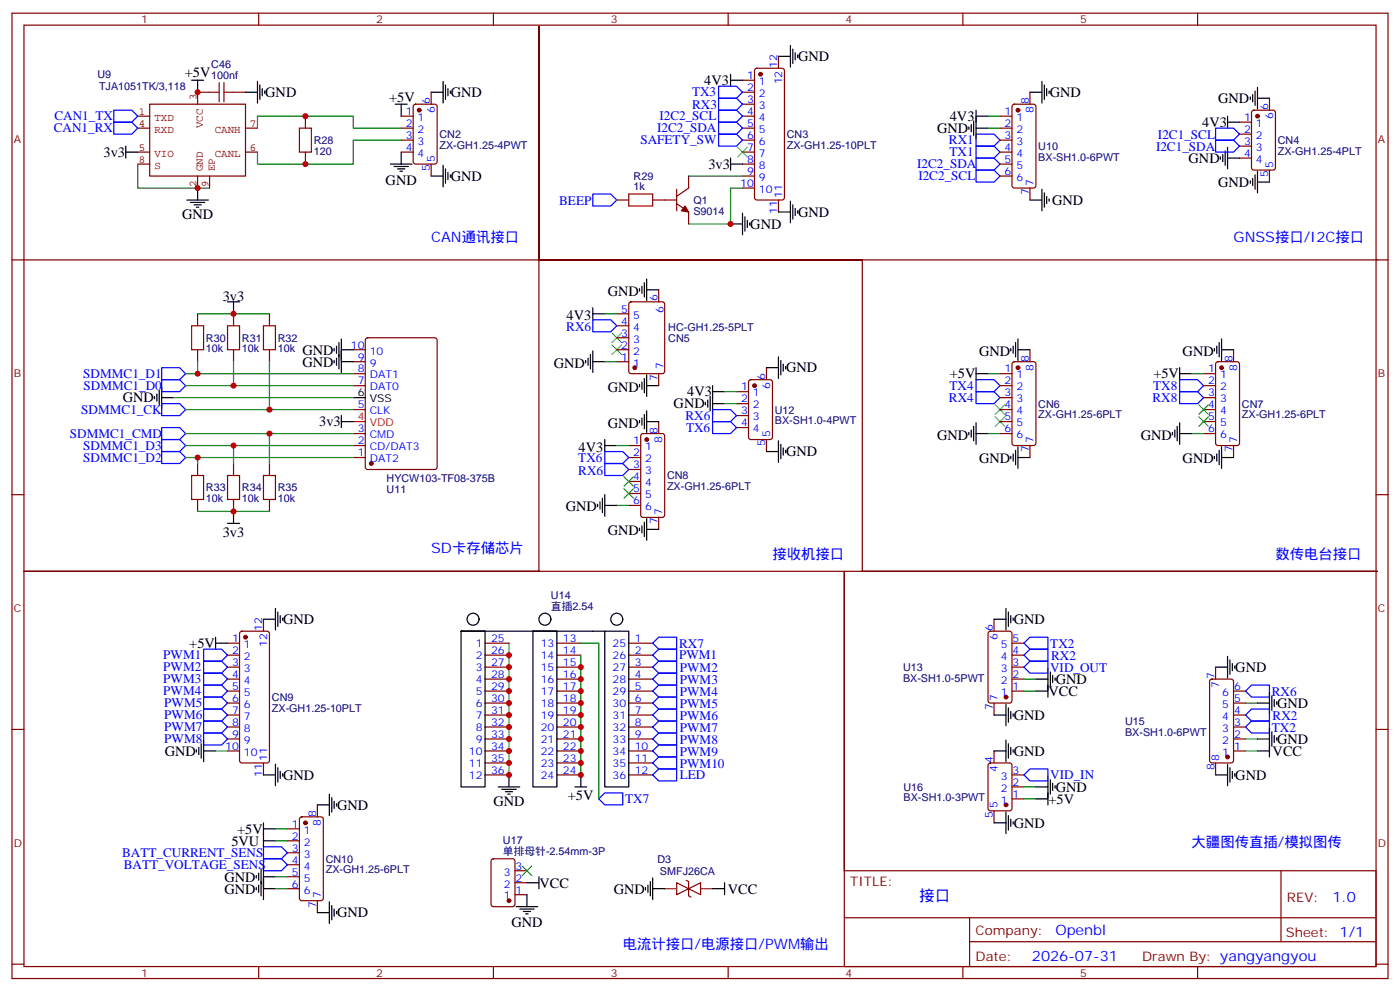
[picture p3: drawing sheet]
<svg xmlns="http://www.w3.org/2000/svg" width="412mm" height="292mm" viewBox="0 0 412 292" stroke-linecap="round" stroke-linejoin="round" font-family="sans-serif">
<g fill="none" stroke="#870000" stroke-width=".35">
<path d="M3.5 3.9h405.4v284.3h-405.4zM7.1 7.4h398.2v277.3h-398.2zM76.2 3.9v3.5M145.3 3.9v3.5M214.5 3.9v3.5M229.3 16.6v3.5M283.6 3.9v3.5M352.8 3.9v3.5M44.1 30.7h28.2v21.2h-28.2zM58.2 27.2h3.5M68.8 27.2h3.5M90 34.2v3.5"/>
<path d="M118.2 34.2h3.5M118.2 37.7h3.5M121.9 30.9l.5-.2h5.7l.6 .4 .1 16.5-.5 .7h-5.9l-.6-.4-.1-16.5zM127 27.2v3.5M218.7 27.2h3.5M218.7 23.6h3.5M218.7 30.7h3.5M218.7 34.2h3.5M218.7 37.7h3.5M222.5 20.3l.5-.2h7.4l.6 .4 .1 37.7-.3 .5-.4 .2h-7.4l-.5-.2-.3-.5v-37.4zM294.6 34.2h3.5M294.6 37.7h3.5"/>
<path d="M298.3 30.9l.5-.2h5.6l.7 .4 .1 23.6-.5 .6-5.9 .1-.6-.5-.1-23.5zM303.4 27.2v3.5M365.1 36h3.6M365.1 39.5h3.6M368.9 32.7l.5-.2h5.6l.7 .4v16.5l-.5 .6-5.8 .1-.7-.5v-16.4zM373.9 28.9v3.6M90 44.8v3.5M118.2 41.3h3.5M118.2 44.8h3.5M127 48.3v3.6M181.7 58.9h3.5M192.3 58.9h7"/>
<path d="M199.3 60l3.5 2.4v3.6M199.3 55.7v6.4M202.8 51.9v3.5l-3.5 2.5M218.7 41.3h3.5M218.7 44.8h3.5M218.7 48.3h3.5M218.7 51.9h3.5M218.7 55.4h3.5M229.3 58.9v3.5M294.6 41.3h3.5M294.6 44.8h3.5M294.6 48.3h3.5"/>
<path d="M294.6 51.9h3.5M303.4 55.4v3.5M365.1 43h3.6M365.1 46.6h3.6M373.9 50.1v3.5M3.5 76.6h3.6M405.3 76.6h3.6M58.2 92.4v3.6M68.8 92.4v3.6M79.4 92.4v3.6M107.8 99.7l.5-.2h19.8l.6 .4 .1 37.7-.5 .6-20 .1-.6-.5-.1-37.6zM181.7 99.5h3.5"/>
<path d="M181.7 96h3.5M181.7 92.4h3.5M185.4 89.1l.5-.2h9.2l.6 .4 .1 20.1-.5 .6-9.4 .1-.6-.5-.1-20zM194 85.4v3.5M58.2 103v3.5M68.8 103v3.5M79.4 103v3.5M104.1 113.6h3.5M104.1 110.1h3.5M104.1 106.5h3.5M104.1 103h3.5M181.7 106.5h3.5"/>
<path d="M181.7 103h3.5M194 110.1v3.5M217 115.4h3.5M217 118.9h3.5M220.7 112l.5-.2h5.6l.7 .5v16.5l-.4 .6-5.9 .1-.7-.5v-16.5zM225.8 108.3v3.5M294.6 113.6h3.5M294.6 110.1h3.5M294.6 117.1h3.5M298.3 106.7l.5-.2h5.6l.7 .5 .1 23.5-.5 .7h-5.9l-.6-.4-.1-23.6zM303.4 103v3.5M354.5 113.6h3.6"/>
<path d="M354.5 110.1h3.6M354.5 117.1h3.6M358.3 106.7l.5-.2h5.6l.7 .5v23.5l-.4 .7h-5.9l-.7-.4v-23.6zM363.4 103v3.5M58.2 136.5v3.6M68.8 136.5v3.6M79.4 136.5v3.6M104.1 134.8h3.5M104.1 131.2h3.5M104.1 127.7h3.5M104.1 120.7h3.5M185.2 134.8h3.5"/>
<path d="M185.2 131.2h3.5M185.2 138.3h3.5M189 127.9l.4-.2h5.7l.6 .4 .1 23.6-.5 .6-5.9 .1-.6-.5-.1-23.5zM194 124.2v3.5M217 122.4h3.5M217 125.9h3.5M225.8 129.5v3.5M294.6 127.7h3.5M294.6 120.7h3.5M294.6 124.2h3.5M303.4 131.2v3.6M354.5 127.7h3.6"/>
<path d="M354.5 120.7h3.6M354.5 124.2h3.6M363.4 131.2v3.6M3.5 145.7h3.6M58.2 147.1v3.5M68.8 147.1v3.5M79.4 147.1v3.5M185.2 141.8h3.5M185.2 145.3h3.5M185.2 148.9h3.5M194 152.4v3.5M405.3 145.7h3.6"/>
<path d="M67 189.4h3.6M67 193h3.6M67 196.5h3.6M70.8 186.1l.5-.2h7.4l.6 .4 .1 37.7-.3 .5-.4 .2h-7.4l-.5-.2-.2-.5v-37.4zM77.6 182.4v3.5M142.9 189.4h7M142.9 193h7M142.9 196.5h7M164 189.4h7.1M164 193h7.1M164 196.5h7.1M185.2 189.4h7.1"/>
<path d="M185.2 193h7.1M185.2 196.5h7.1M291.3 186.1l.4-.2h5.7l.6 .4 .1 20.1-.5 .6-5.9 .1-.6-.5-.1-20zM292.8 182.4v3.5M298.1 189.4h3.5M298.1 193h3.5M298.1 196.5h3.5M358.1 196.5v3.5M3.5 214.8h3.6M67 200h3.6M67 203.6h3.6M67 207.1h3.6"/>
<path d="M67 210.6h3.6M67 214.1h3.6M67 217.7h3.6M142.9 200h7M142.9 203.6h7M142.9 207.1h7M142.9 210.6h7M142.9 214.1h7M142.9 217.7h7M164 200h7.1M164 203.6h7.1M164 207.1h7.1"/>
<path d="M164 210.6h7.1M164 214.1h7.1M164 217.7h7.1M185.2 200h7.1M185.2 203.6h7.1M185.2 207.1h7.1M185.2 210.6h7.1M185.2 214.1h7.1M185.2 217.7h7.1M292.8 207.1v3.5M298.1 200h3.5M298.1 203.6h3.5"/>
<path d="M356.5 200.2l.5-.2h5.7l.6 .5 .1 23.5-.5 .7h-5.9l-.6-.4-.1-23.6zM363.4 203.6h3.5M363.4 207.1h3.5M363.4 210.6h3.5M363.4 214.1h3.5M363.4 217.7h3.5M405.3 214.8h3.6M67 221.2h3.6M77.6 224.7v3.5M93.5 237.1v3.5M142.9 221.2h7M142.9 228.2h7"/>
<path d="M142.9 224.7h7M164 221.2h7.1M164 228.2h7.1M164 224.7h7.1M185.2 221.2h7.1M185.2 228.2h7.1M185.2 224.7h7.1M291.3 224.9l.4-.2h5.7l.6 .5 .1 12.9-.5 .7h-5.9l-.6-.4-.1-13zM292.8 221.2v3.5M292.8 238.8v3.6M298.1 235.3h3.5M298.1 231.8h3.5"/>
<path d="M298.1 228.2h3.5M358.1 224.7v3.5M363.4 221.2h3.5M84.7 244.1h3.5M84.7 247.7h3.5M84.7 251.2h3.5M84.7 254.7h3.5M84.7 258.2h3.5M88.4 240.8l.5-.2h5.6l.7 .4v23.6l-.4 .6-5.9 .1-.7-.5v-23.5zM144.9 253.1l.4-.2h5.7l.6 .5 .1 12.9-.5 .7-5.9 .1-.6-.5-.1-13zM151.7 256.5h3.5M151.7 260h3.5"/>
<path d="M199.3 260l3.5 1.8-3.5 1.7zM202.1 259.3l.7 .3v4.3l.8 .3M248.7 256.5h156.6v28.2h-156.6zM377.3 256.5v20.9M84.7 261.8h3.5M93.5 265.3v3.5M151.7 263.5h3.5M202.8 261.8l3.6-1.8v3.5zM248.7 270.3h156.5M285.6 277.4h119.6M285.6 270.3v14.1M3.5 284h3.6"/>
<path d="M76.2 284.7v3.5M145.3 284.7v3.5M214.5 284.7v3.5M283.6 284.7v3.5M352.8 284.7v3.5M405.3 284h3.6"/>
</g>
<path d="M40.6 34.2h3.5M40.6 37.7h3.5M58.2 27.2v3.5M72.3 37.7h3.5M40.6 44.8h3.5M40.6 48.3h3.5M58.2 51.9v3.5M61.7 51.9v3.5M72.3 44.8h3.5" fill="none" stroke="#850000" stroke-width=".35"/>
<g fill="none" stroke="#000" stroke-width=".35">
<path d="M229.3 16.6h3.5M232.8 13.4v6.4M233.5 14.5v4.2M234.2 15.5v2.1M234.9 16.2v.7M56.4 23.6h3.6M58.2 23.6v3.6M72.3 27.2h3.5M75.8 24v6.3M76.6 25v4.3M77.3 26.1v2.1M78 26.8v.7"/>
<path d="M116.4 30.7h3.5M118.2 30.7v3.5M127 27.2h3.5M130.5 24v6.3M131.2 25v4.3M131.9 26.1v2.1M132.6 26.8v.7M215.2 23.6h3.5M215.2 21.9v3.5M285.4 37.4v.7M286.1 36.7v2.1M286.8 35.6v4.3"/>
<path d="M287.5 37.7h3.5M287.5 32.5v8.4M287.5 34.2h3.5M303.4 27.2h3.5M306.9 24v6.3M307.6 25v4.3M308.3 26.1v2.1M309 26.8v.7M361.6 34.2v3.5M361.6 36h3.5M368.3 28.6v.7M369 27.9v2.1"/>
<path d="M369.7 26.8v4.2M370.4 25.8v6.3M370.4 28.9h3.5M37 44.8h3.6M37 43v3.6M55 58.9h6.4M56.1 59.6h4.2M58.2 55.4v3.5M115 48.3h6.4M116.1 49h4.2M117.1 49.7h2.1M117.8 50.4h.7"/>
<path d="M118.2 44.8v3.5M127 51.9h3.5M130.5 48.7v6.3M131.2 49.7v4.3M131.9 50.8v2.1M132.6 51.5v.7M215.2 48.3h3.5M215.2 46.6v3.5M232.8 59.3v6.3M303.4 58.9h3.5M306.9 55.7v6.4M307.6 56.8v4.2"/>
<path d="M308.3 57.9v2.1M309 58.6v.7M359.5 46.2v.7M360.2 45.5v2.1M360.9 44.5v4.2M361.6 43.4v6.3M361.6 46.6h3.5M368.3 53.3v.7M369 52.6v2.1M369.7 51.5v4.2M370.4 53.6h3.5M370.4 50.4v6.4"/>
<path d="M57.1 60.3h2.2M57.9 61h.7M215.2 66h3.5M218.7 62.8v6.3M219.4 63.9v4.2M220.1 64.9v2.1M220.8 65.6v.7M229.3 62.4h3.5M233.5 60.3v4.3M234.2 61.4v2.1M234.9 62.1v.7M67 88.9h3.6"/>
<path d="M68.8 88.9v3.5M100.5 99.8v9.9M174.6 92.4h3.6M174.6 90.7v3.5M188.4 85v.7M189.1 84.3v2.1M189.8 83.3v4.2M190.5 82.2v6.3M190.5 85.4h3.5M299.9 99.8v6.4M359.8 99.8v6.4M45.5 116.8v.7"/>
<path d="M46.2 116.1v2.1M46.9 115v4.2M47.6 117.1h3.6M47.6 113.9v6.4M98.4 102.7v.7M98.4 106.2v.7M99.1 102v2.1M99.1 105.5v2.1M99.8 100.9v7.8M100.5 103h3.6M100.5 106.5h3.6M104.1 117.1h3.5"/>
<path d="M172.5 106.2v.7M173.2 105.5v2.1M173.9 104.4v4.3M174.6 106.5h3.6M174.6 103.4v6.3M188.4 113.2v.7M189.1 112.5v2.2M189.8 111.5v4.2M190.5 113.6h3.5M190.5 110.4v6.4M207.8 118.5v.7M208.5 117.8v2.1"/>
<path d="M209.2 116.8v4.2M209.9 115.4h3.5M209.9 113.6v8.5M209.9 118.9h3.5M225.8 108.3h3.5M229.3 105.1v6.4M230 106.2v4.2M230.7 107.2v2.2M231.4 108v.7M287.5 108.3v3.5M287.5 110.1h3.5M297.7 102.7v.7"/>
<path d="M298.4 102v2.1M299.2 100.9v4.2M299.9 103h3.5M347.5 110.1h3.5M347.5 108.3v3.5M357.7 102.7v.7M358.4 102v2.1M359.1 100.9v4.2M359.8 103h3.6M100.5 122.4v3.5M100.5 124.2h3.6M178.2 131.2h3.5"/>
<path d="M178.2 129.5v3.5M188.4 123.8v.7M189.1 123.1v2.1M189.8 122.1v4.2M190.5 124.2h3.5M190.5 121v6.4M225.8 133h3.5M229.3 129.8v6.4M230 130.9v4.2M230.7 131.9v2.2M231.4 132.6v.8M285.4 127.4v.7"/>
<path d="M286.1 126.6v2.2M286.8 125.6v4.2M287.5 124.5v6.4M287.5 127.7h3.5M297.7 134.4v.7M298.4 133.7v2.1M299.2 132.6v4.3M299.9 131.6v6.3M299.9 134.8h3.5M345.4 127.4v.7M346.1 126.6v2.2M346.8 125.6v4.2"/>
<path d="M347.5 127.7h3.5M347.5 124.5v6.4M357.7 134.4v.7M358.4 133.7v2.1M359.1 132.6v4.3M359.8 134.8h3.6M359.8 131.6v6.3M67 154.2h3.6M68.8 150.6v3.6M176 148.5v.7M176.7 147.8v2.1M177.4 146.8v4.2"/>
<path d="M178.2 145.7v6.3M178.2 148.9h3.5M188.4 155.6v.7M189.1 154.9v2.1M189.8 153.8v4.2M190.5 152.8v6.3M190.5 155.9h3.5M81.1 179.2v6.4M296.3 179.2v6.4M63.5 189.4h3.5M63.5 187.7v3.5M77.6 182.4h3.5"/>
<path d="M81.8 180.3v4.2M82.5 181.3v2.1M83.3 182v.7M135.8 185.9v45.9h7.1v-45.9h-7.1h21.2v45.9h7v-45.9h-7h21.2v45.9h7v-45.9h-7M292.8 182.4h3.5M297 180.3v4.2M297.7 181.3v2.1M298.4 182v.7M308.7 196.9v8.4M309.4 197.9v4.2M310.1 199v2.1M310.8 199.7v.7"/>
<path d="M358.1 196.5h3.5M361.6 193.3v6.4M362.3 194.4v4.2M363 195.4v2.2M363.7 196.1v.8M59.3 219.1v4.2M60 218v6.4M292.8 210.6h3.5M296.3 207.4v6.4M296.3 218v6.4M297 208.5v4.2M297 219.1v4.2"/>
<path d="M297.7 209.6v2.1M298.4 210.3v.7M305.2 203.6h3.5M305.2 200h3.5M370.4 207.1h3.5M370.4 217.7h3.5M373.9 203.9v6.4M373.9 214.5v8.5M374.6 205v4.2M374.6 215.5v4.3M375.4 206v2.1M375.4 216.6v2.1"/>
<path d="M376.1 206.7v.7M376.1 217.3v.7M57.9 220.8v.7M58.6 220.1v2.2M60 221.2h3.5M77.6 228.2h3.5M81.1 225.1v6.3M81.8 226.1v4.3M82.5 227.2v2.1M83.3 227.9v.7M93.5 237.1h3.5M97 233.9v6.3"/>
<path d="M97.7 235v4.2M98.4 236v2.1M99.1 236.7v.7M146.8 231.8h6.3M147.8 232.5h4.2M148.9 233.2h2.1M149.6 233.9h.7M149.9 228.2v3.6M169.3 231.8h3.6M171.1 228.2v3.6M292.8 221.2h3.5M296.3 239.2v6.3"/>
<path d="M297.7 220.1v2.2M298.4 220.8v.7M305.2 235.3h3.5M305.2 231.8h3.5M308.7 228.6v8.5M309.4 229.7v4.2M310.1 230.7v2.1M310.8 231.4v.7M358.1 228.2h3.5M361.6 225.1v6.3M362.3 226.1v4.3M363 227.2v2.1"/>
<path d="M363.7 227.9v.7M370.4 221.2h3.5M75.5 257.9v.7M76.2 257.2v2.1M76.9 256.1v7.8M77.6 244.1h3.5M77.6 242.4v7M77.6 255.1v9.8M77.6 247.7h3.5M77.6 258.2h3.5M155.2 260h3.5M158.7 258.2v3.6"/>
<path d="M191.6 259.6v4.3M192.3 258.6v6.3M213.4 260v3.5M292.8 242.4h3.5M297 240.2v4.3M297.7 241.3v2.1M298.4 242v.7M75.5 261.4v.7M76.2 260.7v2.1M77.6 261.8h3.5M93.5 268.8h3.5M97 265.6v6.4"/>
<path d="M97.7 266.7v4.2M98.4 267.8v2.1M99.1 268.5v.7M152 267.1h6.4M153.1 267.8h4.2M154.2 268.5h2.1M154.9 269.2h.7M155.2 263.5v3.6M190.1 261.4v.7M190.9 260.7v2.1M192.3 261.8h3.5M209.9 261.8h3.5"/>
<circle cx="139.3" cy="182.4" r="1.76"/>
<circle cx="160.5" cy="182.4" r="1.76"/>
<circle cx="181.7" cy="182.4" r="1.76"/>
</g>
<g fill="none" stroke="#008700" stroke-width=".35">
<path d="M75.8 37.7v-3.5h28.3v3.5h14.1M291 34.2h3.6M291 37.7h3.6M40.6 48.3v7.1h21.1M118.2 41.3h-14.1v7h-28.3v-3.5M202.8 51.9h15.9M218.7 55.4h-3.5v10.6h-12.4M58.2 92.4h21.2M178.2 92.4h3.5M51.2 117.1h52.9M54.7 113.6h49.4M54.7 110.1h49.4"/>
<path d="M58.2 106.5v3.6M68.8 106.5v7.1M79.4 106.5v14.2M178.2 106.5h3.5M213.4 115.4h3.6M213.4 118.9h3.6M291 110.1h3.6M351 110.1h3.5M54.7 127.7h49.4M54.7 120.7h49.4M54.7 131.2h49.4M54.7 134.8h49.4"/>
<path d="M58.2 134.8v1.7M68.8 131.2v5.3M79.4 127.7v8.8M181.7 131.2h3.5M291 127.7h3.6M351 127.7h3.5M58.2 150.6h21.2M181.7 148.9h3.5M149.9 189.4v38.8M171.1 189.4h5.3v45.9M171.1 193v35.2M301.6 203.6h3.6"/>
<path d="M301.6 200h3.6M366.9 207.1h3.5M366.9 217.7h3.5M63.5 221.2h3.5M301.6 231.8h3.6M301.6 235.3h3.6M366.9 221.2h3.5M81.1 247.7h3.6M81.1 244.1h3.6M81.1 258.2h3.6M81.1 261.8h3.6"/>
</g>
<path d="M61.7 27.2h2.9M64.6 24.3v5.7M66 24.3v5.7M66 27.2h2.8M88.2 37.7h3.5v7.1h-3.5zM185.2 57.2h7.1v3.5h-7.1zM56.4 96h3.6v7h-3.6zM67 96h3.6v7h-3.6zM77.6 96h3.5v7h-3.5zM56.4 140.1h3.6v7h-3.6zM67 140.1h3.6v7h-3.6zM77.6 140.1h3.5v7h-3.5z" fill="none" stroke="#a10000" stroke-width=".35"/>
<g fill="none" stroke="#00f" stroke-width=".35">
<path d="M33.5 32.5h5.3l1.8 1.7-1.8 1.8h-5.3zM33.5 36h5.3l1.8 1.7-1.8 1.8h-5.3zM211.7 25.4h5.3l1.7 1.8-1.7 1.7h-5.3zM211.7 28.9h5.3l1.7 1.8-1.7 1.8h-5.3zM211.7 32.5h5.3l1.7 1.7-1.7 1.8h-5.3zM211.7 36h5.3l1.7 1.7-1.7 1.8h-5.3zM211.7 39.5h5.3l1.7 1.8-1.7 1.7h-5.3zM287.5 39.5h5.3l1.8 1.8-1.8 1.7h-5.3zM358.1 37.7h5.3l1.7 1.8-1.7 1.8h-5.3zM174.6 57.2h5.3l1.8 1.7-1.8 1.8h-5.3zM287.5 43h5.3l1.8 1.8-1.8 1.8h-5.3zM287.5 46.6h5.3l1.8 1.7-1.8 1.8h-5.3z"/>
<path d="M287.5 50.1h5.3l1.8 1.8-1.8 1.7h-5.3zM358.1 41.3h5.3l1.7 1.7-1.7 1.8h-5.3zM174.6 94.2h5.3l1.8 1.8-1.8 1.7h-5.3zM47.6 111.8h5.3l1.8 1.8-1.8 1.8h-5.3zM47.6 108.3h5.3l1.8 1.8-1.8 1.7h-5.3zM47.6 118.9h5.3l1.8 1.8-1.8 1.7h-5.3zM287.5 111.8h5.3l1.8 1.8-1.8 1.8h-5.3zM287.5 115.4h5.3l1.8 1.7-1.8 1.8h-5.3zM347.5 115.4h5.3l1.7 1.7-1.7 1.8h-5.3zM347.5 111.8h5.3l1.7 1.8-1.7 1.8h-5.3zM47.6 133h5.3l1.8 1.8-1.8 1.7h-5.3zM47.6 129.5h5.3l1.8 1.7-1.8 1.8h-5.3z"/>
<path d="M47.6 125.9h5.3l1.8 1.8-1.8 1.8h-5.3zM178.2 136.5h5.2l1.8 1.8-1.8 1.8h-5.2zM178.2 133h5.2l1.8 1.8-1.8 1.7h-5.2zM209.9 120.7h5.3l1.8 1.7-1.8 1.8h-5.3zM209.9 124.2h5.3l1.8 1.7-1.8 1.8h-5.3zM60 191.2h5.3l1.7 1.8-1.7 1.7h-5.3zM60 194.7h5.3l1.7 1.8-1.7 1.8h-5.3zM60 198.3h5.3l1.7 1.7-1.7 1.8h-5.3zM192.3 193l1.7-1.8h5.3v3.5h-5.3zM192.3 196.5l1.7-1.8h5.3v3.6h-5.3zM192.3 189.4l1.7-1.7h5.3v3.5h-5.3zM301.6 189.4l1.8-1.7h5.3v3.5h-5.3z"/>
<path d="M303.4 194.7h5.3v3.6h-5.3l-1.8-1.8zM303.4 191.2h5.3v3.5h-5.3l-1.8-1.7zM60 201.8h5.3l1.7 1.8-1.7 1.7h-5.3zM60 205.3h5.3l1.7 1.8-1.7 1.7h-5.3zM60 208.8h5.3l1.7 1.8-1.7 1.8h-5.3zM60 212.4h5.3l1.7 1.7-1.7 1.8h-5.3zM60 215.9h5.3l1.7 1.8-1.7 1.7h-5.3zM192.3 200l1.7-1.7h5.3v3.5h-5.3zM192.3 203.6l1.7-1.8h5.3v3.5h-5.3zM192.3 207.1l1.7-1.8h5.3v3.5h-5.3zM192.3 214.1l1.7-1.7h5.3v3.5h-5.3zM192.3 210.6l1.7-1.8h5.3v3.6h-5.3z"/>
<path d="M192.3 217.7l1.7-1.8h5.3v3.5h-5.3zM366.9 203.6l1.8-1.8h5.2v3.5h-5.2zM366.9 210.6l1.8-1.8h5.2v3.6h-5.2zM366.9 214.1l1.8-1.7h5.2v3.5h-5.2zM176.4 235.3l1.8-1.8h5.2v3.6h-5.2zM192.3 221.2l1.7-1.8h5.3v3.6h-5.3zM192.3 224.7l1.7-1.7h5.3v3.5h-5.3zM192.3 228.2l1.7-1.7h5.3v3.5h-5.3zM301.6 228.2l1.8-1.7h5.3v3.5h-5.3zM77.6 252.9h5.3l1.8 1.8-1.8 1.8h-5.3zM77.6 249.4h5.3l1.8 1.8-1.8 1.7h-5.3z"/>
</g>
<g fill="#870000" stroke="#870000" stroke-width=".35">
<path d="M201.8 60.7l1 1.7-2.1-.3z"/>
<circle cx="109.4" cy="136.5" r=".53"/>
<circle cx="224" cy="21.9" r=".53"/>
<circle cx="72.3" cy="187.7" r=".53"/>
<circle cx="361.6" cy="223" r=".53"/>
<circle cx="296.3" cy="205.3" r=".53"/>
<circle cx="296.3" cy="237.1" r=".53"/>
<circle cx="299.9" cy="32.5" r=".53"/>
<circle cx="90" cy="242.4" r=".53"/>
<circle cx="370.4" cy="34.2" r=".53"/>
<circle cx="187" cy="108.3" r=".53"/>
<circle cx="190.5" cy="129.5" r=".53"/>
<circle cx="299.9" cy="108.3" r=".53"/>
<circle cx="359.8" cy="108.3" r=".53"/>
<circle cx="149.9" cy="265.3" r=".53"/>
<circle cx="222.2" cy="113.6" r=".53"/>
<circle cx="123.5" cy="32.5" r=".53"/>
</g>
<path d="M104.1 124.2h3.5" fill="none" stroke="#f00" stroke-width=".35"/>
<g fill="none" stroke="#3c3" stroke-width=".35">
<path d="M217.3 43.4l2.8 2.8M220.1 43.4l-2.8 2.8M180.3 98.1l2.8 2.8M183.1 98.1l-2.8 2.8M180.3 101.6l2.8 2.8M183.1 101.6l-2.8 2.8M293.2 119.2l2.8 2.9M296 119.2l-2.8 2.9M353.1 119.2l2.9 2.9M356 119.2l-2.9 2.9M293.2 122.8l2.8 2.8M296 122.8l-2.8 2.8"/>
<path d="M353.1 122.8l2.9 2.8M356 122.8l-2.9 2.8M183.8 140.4l2.8 2.8M183.8 143.9l2.8 2.9M186.6 140.4l-2.8 2.8M186.6 143.9l-2.8 2.9M153.8 255.1l2.8 2.8M156.6 255.1l-2.8 2.8"/>
</g>
<path d="M195.8 261.8h3.5M206.4 261.8h3.5" fill="none" stroke="#8c2424" stroke-width=".35"/>
<path d="M7.1 76.6h151.6v-68.8v160.5h-151.6h241.6v88.2v-88.2h157h-151.7v-91.7h-95.3h247" fill="none" stroke="#780000" stroke-width=".35"/>
<g fill="#c00">
<circle cx="58.2" cy="55.4" r=".88"/>
<circle cx="58.2" cy="27.2" r=".88"/>
<circle cx="90" cy="34.2" r=".88"/>
<circle cx="90" cy="48.3" r=".88"/>
<circle cx="58.2" cy="134.8" r=".88"/>
<circle cx="68.8" cy="131.2" r=".88"/>
<circle cx="79.4" cy="127.7" r=".88"/>
<circle cx="79.4" cy="120.6" r=".88"/>
<circle cx="68.8" cy="113.6" r=".88"/>
<circle cx="58.2" cy="110.1" r=".88"/>
<circle cx="68.8" cy="150.6" r=".88"/>
<circle cx="68.8" cy="92.4" r=".88"/>
<circle cx="215.2" cy="66" r=".88"/>
<circle cx="171.1" cy="228.2" r=".88"/>
<circle cx="149.9" cy="228.2" r=".88"/>
<circle cx="149.9" cy="193" r=".88"/>
<circle cx="149.9" cy="196.5" r=".88"/>
<circle cx="149.9" cy="200" r=".88"/>
<circle cx="149.9" cy="203.6" r=".88"/>
<circle cx="149.9" cy="207.1" r=".88"/>
<circle cx="149.9" cy="210.6" r=".88"/>
<circle cx="149.9" cy="214.1" r=".88"/>
<circle cx="149.9" cy="217.7" r=".88"/>
<circle cx="149.9" cy="221.2" r=".88"/>
<circle cx="149.9" cy="224.7" r=".88"/>
<circle cx="171.1" cy="224.7" r=".88"/>
<circle cx="171.1" cy="221.2" r=".88"/>
<circle cx="171.1" cy="217.7" r=".88"/>
<circle cx="171.1" cy="214.1" r=".88"/>
<circle cx="171.1" cy="210.6" r=".88"/>
<circle cx="171.1" cy="207.1" r=".88"/>
<circle cx="171.1" cy="203.6" r=".88"/>
<circle cx="171.1" cy="200" r=".88"/>
<circle cx="171.1" cy="196.5" r=".88"/>
</g>
<text font-size="4.6" fill="#00f" x="270.8" y="265.5">接口</text>
<g font-size="4.2">
<text x="235.1" y="18">GND</text>
<text x="54.4" y="22.6">+5V</text>
<text x="78.1" y="28.6">GND</text>
<text x="114.7" y="30">+5V</text>
<text x="132.8" y="28.6">GND</text>
<text x="207.5" y="25.1">4V3</text>
<text x="309.2" y="28.6">GND</text>
<text x="279.8" y="35.6">4V3</text>
<text x="358.8" y="30.4">GND</text>
<text x="276" y="39.2">GND</text>
<text x="354.1" y="37.4">4V3</text>
<text x="30.5" y="46.3">3v3</text>
<text x="350.1" y="48">GND</text>
<text x="132.8" y="53.3">GND</text>
<text x="208.7" y="49.8">3v3</text>
<text x="113.6" y="54.4">GND</text>
<text x="358.8" y="55.1">GND</text>
<text x="53.6" y="64.6">GND</text>
<text x="235.1" y="63.8">GND</text>
<text x="309.9" y="60.3">GND</text>
<text x="221" y="67.4">GND</text>
<text x="65.6" y="88.5">3v3</text>
<text x="179" y="87.1">GND</text>
<text x="166.9" y="94.2">4V3</text>
<text x="89.1" y="104.4">GND</text>
<text x="89.1" y="108">GND</text>
<text x="288.4" y="104.8">GND</text>
<text x="348.4" y="104.8">GND</text>
<text x="163.2" y="108.3">GND</text>
<text x="231.6" y="109.7">GND</text>
<text x="279.8" y="111.5">+5V</text>
<text x="339.7" y="111.5">+5V</text>
<text x="36.2" y="118.6">GND</text>
<text x="179" y="115.3">GND</text>
<text x="202.4" y="116.8">4V3</text>
<text x="94" y="125.6">3v3</text>
<text x="179" y="125.9">GND</text>
<text x="198.4" y="120.3">GND</text>
<text x="276.1" y="129.5">GND</text>
<text x="336" y="129.5">GND</text>
<text x="170.4" y="133">4V3</text>
<text x="231.6" y="134.4">GND</text>
<text x="288.4" y="136.5">GND</text>
<text x="348.4" y="136.5">GND</text>
<text x="166.7" y="150.6">GND</text>
<text x="65.6" y="158.1">3v3</text>
<text x="179" y="157.7">GND</text>
<text x="83.4" y="183.8">GND</text>
<text x="298.6" y="183.8">GND</text>
<text x="55.8" y="190.9">+5V</text>
<text x="363.9" y="197.9">GND</text>
<text x="311" y="201.5">GND</text>
<text x="308.9" y="205">VCC</text>
<text x="376.2" y="208.5">GND</text>
<text x="298.6" y="212">GND</text>
<text x="376.2" y="219.1">GND</text>
<text x="48.5" y="222.6">GND</text>
<text x="298.6" y="222.6">GND</text>
<text x="374.9" y="222.6">VCC</text>
<text x="83.4" y="229.6">GND</text>
<text x="311" y="233.2">GND</text>
<text x="363.9" y="229.6">GND</text>
<text x="99.3" y="238.5">GND</text>
<text x="145.3" y="237.4">GND</text>
<text x="167.3" y="235.7">+5V</text>
<text x="308.9" y="236.7">+5V</text>
<text x="69.9" y="245.5">+5V</text>
<text x="298.6" y="243.8">GND</text>
<text x="68.2" y="249">5VU</text>
<text x="66.1" y="259.7">GND</text>
<text x="66.1" y="263.2">GND</text>
<text x="158.9" y="261.4">VCC</text>
<text x="180.8" y="263.2">GND</text>
<text x="214.4" y="263.2">VCC</text>
<text x="99.3" y="270.2">GND</text>
<text x="150.6" y="273.1">GND</text>
</g>
<g font-size="4.2" fill="#00f">
<text x="127" y="71.3">CAN通讯接口</text>
<text x="363.4" y="71.3">GNSS接口/I2C接口</text>
<text x="127" y="163">SD卡存储芯片</text>
<text x="227.5" y="164.7">接收机接口</text>
<text x="375.7" y="164.7">数传电台接口</text>
<text x="351" y="249.4">大疆图传直插/模拟图传</text>
<text x="392.5" y="265.7">1.0</text>
<text x="310.9" y="275.3">Openbl</text>
<text x="183.4" y="279.4">电流计接口/电源接口/PWM输出</text>
<text x="304" y="283.1">2026-07-31</text>
</g>
<g font-size="3.9" fill="#00f">
<text x="203.9" y="28.4">TX3</text>
<text x="16.1" y="35.5">CAN1_TX</text>
<text x="194.2" y="35.5">I2C2_SCL</text>
<text x="203.9" y="32">RX3</text>
<text x="15.8" y="39">CAN1_RX</text>
<text x="193.6" y="39">I2C2_SDA</text>
<text x="341.1" y="40.8">I2C1_SCL</text>
<text x="188.6" y="42.5">SAFETY_SW</text>
<text x="279.5" y="42.5">RX1</text>
<text x="279.7" y="46.1">TX1</text>
<text x="340.5" y="44.4">I2C1_SDA</text>
<text x="270.2" y="49.6">I2C2_SDA</text>
<text x="270.5" y="53.2">I2C2_SCL</text>
<text x="164.7" y="60.2">BEEP</text>
<text x="166.8" y="97.5">RX6</text>
<text x="24.5" y="111.4">SDMMC1_D1</text>
<text x="24.6" y="114.9">SDMMC1_D0</text>
<text x="279.5" y="118.4">RX4</text>
<text x="279.7" y="114.9">TX4</text>
<text x="339.5" y="118.4">RX8</text>
<text x="339.7" y="114.9">TX8</text>
<text x="24" y="122">SDMMC1_CK</text>
<text x="201.9" y="123.7">RX6</text>
<text x="20.6" y="129">SDMMC1_CMD</text>
<text x="202.1" y="127.2">TX6</text>
<text x="24.5" y="136.1">SDMMC1_D2</text>
<text x="24.5" y="132.6">SDMMC1_D3</text>
<text x="170.3" y="136">TX6</text>
<text x="170.3" y="139.8">RX6</text>
<text x="200" y="190.7">RX7</text>
<text x="309.4" y="190.8">TX2</text>
<text x="48.1" y="194.2">PWM1</text>
<text x="48.1" y="197.7">PWM2</text>
<text x="200" y="194.2">PWM1</text>
<text x="200.3" y="197.9">PWM2</text>
<text x="309.3" y="197.8">VID_OUT</text>
<text x="309.6" y="194.4">RX2</text>
<text x="48.1" y="201.3">PWM3</text>
<text x="200.3" y="201.4">PWM3</text>
<text x="48.1" y="204.8">PWM4</text>
<text x="48.4" y="208.2">PWM5</text>
<text x="200.3" y="204.9">PWM4</text>
<text x="200.3" y="208.4">PWM5</text>
<text x="374.6" y="204.9">RX6</text>
<text x="48.4" y="211.8">PWM6</text>
<text x="48.4" y="215.3">PWM7</text>
<text x="200.3" y="215.5">PWM7</text>
<text x="200.3" y="212">PWM6</text>
<text x="374.6" y="215.5">TX2</text>
<text x="374.9" y="212">RX2</text>
<text x="48.4" y="218.8">PWM8</text>
<text x="200.3" y="219">PWM8</text>
<text x="200.3" y="222.5">PWM9</text>
<text x="200.3" y="226.1">PWM10</text>
<text x="200.2" y="229.5">LED</text>
<text x="309.4" y="229.5">VID_IN</text>
<text x="184.1" y="236.6">TX7</text>
<text x="36" y="252.4">BATT_CURRENT_SENS</text>
<text x="36.5" y="256">BATT_VOLTAGE_SENS</text>
</g>
<g font-size="3.9" fill="#800">
<text x="250.5" y="261.1">TITLE:</text>
<text x="379.1" y="265.7">REV:</text>
<text x="287.4" y="275.3">Company:</text>
<text x="378.7" y="275.9">Sheet: 1/1</text>
<text x="287.4" y="282.9">Date:</text>
<text x="336.4" y="283">Drawn By: yangyangyou</text>
</g>
<g font-size="3.2" fill="#800">
<text x="41.6" y="6.9">1</text>
<text x="110.8" y="6.9">2</text>
<text x="179.9" y="6.9">3</text>
<text x="249.1" y="6.9">4</text>
<text x="318.2" y="6.9">5</text>
<text x="4.1" y="42">A</text>
<text x="405.9" y="42">A</text>
<text x="4.1" y="111.1">B</text>
<text x="405.9" y="111.1">B</text>
<text x="4.1" y="180.3">C</text>
<text x="405.9" y="180.3">C</text>
<text x="4.1" y="249.4">D</text>
<text x="405.9" y="249.4">D</text>
<text x="41.6" y="287.7">1</text>
<text x="110.8" y="287.7">2</text>
<text x="179.9" y="287.7">3</text>
<text x="249.1" y="287.7">4</text>
<text x="318.2" y="287.7">5</text>
</g>
<g font-size="3.2" fill="#000080">
<text x="28.7" y="23">U9</text>
<text x="62.2" y="23.3">100nf</text>
<text x="62.2" y="20.1">C46</text>
<text x="29.2" y="26.6">TJA1051TK/3,118</text>
<text x="129.5" y="40.6">CN2</text>
<text x="231.8" y="40.6">CN3</text>
<text x="92.4" y="45.6">120</text>
<text x="92.4" y="42.5">R28</text>
<text x="129.5" y="43.8">ZX-GH1.25-4PWT</text>
<text x="231.8" y="43.8">ZX-GH1.25-10PLT</text>
<text x="305.9" y="47.4">BX-SH1.0-6PWT</text>
<text x="305.9" y="44.2">U10</text>
<text x="376.4" y="45.6">ZX-GH1.25-4PLT</text>
<text x="376.4" y="42.4">CN4</text>
<text x="186.6" y="52.9">R29</text>
<text x="186.6" y="56.1">1k</text>
<text x="204.3" y="63.2">S9014</text>
<text x="204.3" y="60.1">Q1</text>
<text x="60.7" y="100.6">R30</text>
<text x="71.3" y="100.6">R31</text>
<text x="81.8" y="100.6">R32</text>
<text x="196.8" y="97.6">HC-GH1.25-5PLT</text>
<text x="196.8" y="100.8">CN5</text>
<text x="60.7" y="103.8">10k</text>
<text x="71.3" y="103.8">10k</text>
<text x="81.8" y="103.8">10k</text>
<text x="228.2" y="124.9">BX-SH1.0-4PWT</text>
<text x="228.2" y="121.9">U12</text>
<text x="305.9" y="123.2">ZX-GH1.25-6PLT</text>
<text x="305.9" y="120.1">CN6</text>
<text x="365.8" y="123.2">ZX-GH1.25-6PLT</text>
<text x="365.8" y="120.1">CN7</text>
<text x="113.9" y="141.9">HYCW103-TF08-375B</text>
<text x="196.5" y="141.2">CN8</text>
<text x="60.7" y="147.9">10k</text>
<text x="60.7" y="144.7">R33</text>
<text x="71.3" y="147.9">10k</text>
<text x="71.3" y="144.7">R34</text>
<text x="81.8" y="147.9">10k</text>
<text x="81.8" y="144.7">R35</text>
<text x="113.9" y="145.1">U11</text>
<text x="196.5" y="144.4">ZX-GH1.25-6PLT</text>
<text x="162.3" y="179.6">直插2.54</text>
<text x="162.3" y="176.3">U14</text>
<text x="266" y="197.7">U13</text>
<text x="266" y="200.8">BX-SH1.0-5PWT</text>
<text x="80.1" y="209.6">ZX-GH1.25-10PLT</text>
<text x="80.1" y="206.4">CN9</text>
<text x="331.4" y="213.5">U15</text>
<text x="331.4" y="216.7">BX-SH1.0-6PWT</text>
<text x="266.2" y="232.9">U16</text>
<text x="266.2" y="236.1">BX-SH1.0-3PWT</text>
<text x="148.2" y="251.9">单排母针-2.54mm-3P</text>
<text x="148.2" y="248.7">U17</text>
<text x="96" y="257.3">ZX-GH1.25-6PLT</text>
<text x="96" y="254.1">CN10</text>
<text x="193.7" y="254.1">D3</text>
<text x="194.4" y="257.6">SMFJ26CA</text>
</g>
<g font-size="3.2" fill="#00f">
<text x="220.1" y="23.3">1</text>
<text x="229" y="20.1" transform="rotate(-90 229 20.1)">12</text>
<text x="220.1" y="26.8">2</text>
<text x="223.6" y="25">1</text>
<text x="223.6" y="28.6">2</text>
<text x="230.4" y="24.8" transform="rotate(-90 230.4 24.8)">12</text>
<text x="119.5" y="33.9">1</text>
<text x="123" y="35.6">1</text>
<text x="126.6" y="30.7" transform="rotate(-90 126.6 30.7)">6</text>
<text x="128.1" y="33.4" transform="rotate(-90 128.1 33.4)">6</text>
<text x="220.1" y="30.3">3</text>
<text x="220.1" y="33.9">4</text>
<text x="223.6" y="32.1">3</text>
<text x="223.6" y="35.6">4</text>
<text x="295.9" y="33.9">1</text>
<text x="299.4" y="35.6">1</text>
<text x="303" y="30.7" transform="rotate(-90 303 30.7)">8</text>
<text x="304.4" y="33.4" transform="rotate(-90 304.4 33.4)">8</text>
<text x="366.5" y="35.6">1</text>
<text x="373.6" y="32.5" transform="rotate(-90 373.6 32.5)">6</text>
<text x="375" y="35.2" transform="rotate(-90 375 35.2)">6</text>
<text x="119.5" y="37.4">2</text>
<text x="119.5" y="40.9">3</text>
<text x="123" y="39.2">2</text>
<text x="220.1" y="37.4">5</text>
<text x="220.1" y="40.9">6</text>
<text x="223.6" y="39.2">5</text>
<text x="295.9" y="37.4">2</text>
<text x="295.9" y="40.9">3</text>
<text x="299.4" y="39.2">2</text>
<text x="366.5" y="39.2">2</text>
<text x="370" y="37.4">1</text>
<text x="370" y="40.9">2</text>
<text x="119.5" y="44.5">4</text>
<text x="123" y="42.7">3</text>
<text x="123" y="46.2">4</text>
<text x="128.1" y="47.6" transform="rotate(-90 128.1 47.6)">5</text>
<text x="220.1" y="44.5">7</text>
<text x="220.1" y="48">8</text>
<text x="223.6" y="42.7">6</text>
<text x="223.6" y="46.2">7</text>
<text x="295.9" y="44.5">4</text>
<text x="295.9" y="48">5</text>
<text x="299.4" y="42.7">3</text>
<text x="299.4" y="46.2">4</text>
<text x="366.5" y="42.7">3</text>
<text x="366.5" y="46.2">4</text>
<text x="370" y="44.5">3</text>
<text x="370" y="48">4</text>
<text x="126.6" y="50.3" transform="rotate(-90 126.6 50.3)">5</text>
<text x="220.1" y="51.5">9</text>
<text x="223.6" y="49.7">8</text>
<text x="223.6" y="53.3">9</text>
<text x="295.9" y="51.5">6</text>
<text x="299.4" y="49.7">5</text>
<text x="299.4" y="53.3">6</text>
<text x="373.6" y="52.1" transform="rotate(-90 373.6 52.1)">5</text>
<text x="375" y="49.4" transform="rotate(-90 375 49.4)">5</text>
<text x="218" y="55">10</text>
<text x="223.6" y="56.8">10</text>
<text x="230.4" y="58.2" transform="rotate(-90 230.4 58.2)">11</text>
<text x="303" y="57.4" transform="rotate(-90 303 57.4)">7</text>
<text x="304.4" y="54.7" transform="rotate(-90 304.4 54.7)">7</text>
<text x="229" y="62.9" transform="rotate(-90 229 62.9)">11</text>
<text x="193.7" y="88.7" transform="rotate(-90 193.7 88.7)">6</text>
<text x="183" y="95.6">4</text>
<text x="183" y="92.1">5</text>
<text x="186.5" y="93.8">5</text>
<text x="195.4" y="92.2" transform="rotate(-90 195.4 92.2)">6</text>
<text x="183" y="99.1">3</text>
<text x="186.5" y="100.9">3</text>
<text x="186.5" y="97.4">4</text>
<text x="103.4" y="102.7">10</text>
<text x="105.4" y="106.2">9</text>
<text x="108.9" y="108">9</text>
<text x="108.9" y="104.4">10</text>
<text x="183" y="106.2">1</text>
<text x="183" y="102.7">2</text>
<text x="186.5" y="108">1</text>
<text x="186.5" y="104.4">2</text>
<text x="303" y="106.5" transform="rotate(-90 303 106.5)">8</text>
<text x="363" y="106.5" transform="rotate(-90 363 106.5)">8</text>
<text x="105.4" y="113.2">7</text>
<text x="105.4" y="109.7">8</text>
<text x="108.9" y="111.5">DAT1</text>
<text x="193.7" y="112.3" transform="rotate(-90 193.7 112.3)">7</text>
<text x="195.4" y="108.8" transform="rotate(-90 195.4 108.8)">7</text>
<text x="225.4" y="111.8" transform="rotate(-90 225.4 111.8)">6</text>
<text x="295.9" y="109.7">1</text>
<text x="295.9" y="113.2">2</text>
<text x="299.4" y="111.5">1</text>
<text x="304.4" y="109.3" transform="rotate(-90 304.4 109.3)">8</text>
<text x="355.9" y="109.7">1</text>
<text x="355.9" y="113.2">2</text>
<text x="359.4" y="111.5">1</text>
<text x="364.4" y="109.3" transform="rotate(-90 364.4 109.3)">8</text>
<text x="108.9" y="115">DAT0</text>
<text x="218.3" y="115">1</text>
<text x="218.3" y="118.5">2</text>
<text x="221.8" y="116.8">1</text>
<text x="226.8" y="114.6" transform="rotate(-90 226.8 114.6)">6</text>
<text x="295.9" y="116.8">3</text>
<text x="299.4" y="115">2</text>
<text x="299.4" y="118.5">3</text>
<text x="355.9" y="116.8">3</text>
<text x="359.4" y="115">2</text>
<text x="359.4" y="118.5">3</text>
<text x="105.4" y="120.3">5</text>
<text x="108.9" y="122.1">CLK</text>
<text x="218.3" y="122.1">3</text>
<text x="218.3" y="125.6">4</text>
<text x="221.8" y="120.3">2</text>
<text x="221.8" y="123.8">3</text>
<text x="295.9" y="120.3">4</text>
<text x="295.9" y="123.8">5</text>
<text x="299.4" y="122.1">4</text>
<text x="299.4" y="125.6">5</text>
<text x="355.9" y="120.3">4</text>
<text x="355.9" y="123.8">5</text>
<text x="359.4" y="122.1">4</text>
<text x="359.4" y="125.6">5</text>
<text x="105.4" y="130.9">2</text>
<text x="105.4" y="127.4">3</text>
<text x="108.9" y="129.1">CMD</text>
<text x="186.5" y="130.9">1</text>
<text x="193.7" y="127.7" transform="rotate(-90 193.7 127.7)">8</text>
<text x="195.1" y="130.4" transform="rotate(-90 195.1 130.4)">8</text>
<text x="221.8" y="127.4">4</text>
<text x="225.4" y="131.5" transform="rotate(-90 225.4 131.5)">5</text>
<text x="226.8" y="128.8" transform="rotate(-90 226.8 128.8)">5</text>
<text x="295.9" y="127.4">6</text>
<text x="299.4" y="129.1">6</text>
<text x="304.4" y="130.5" transform="rotate(-90 304.4 130.5)">7</text>
<text x="355.9" y="127.4">6</text>
<text x="359.4" y="129.1">6</text>
<text x="364.4" y="130.5" transform="rotate(-90 364.4 130.5)">7</text>
<text x="105.4" y="134.4">1</text>
<text x="108.9" y="136.2">DAT2</text>
<text x="108.9" y="132.6">CD/DAT3</text>
<text x="186.5" y="134.4">2</text>
<text x="186.5" y="137.9">3</text>
<text x="190" y="132.6">1</text>
<text x="190" y="136.2">2</text>
<text x="303" y="133.2" transform="rotate(-90 303 133.2)">7</text>
<text x="363" y="133.2" transform="rotate(-90 363 133.2)">7</text>
<text x="186.5" y="141.5">4</text>
<text x="190" y="139.7">3</text>
<text x="190" y="143.2">4</text>
<text x="186.5" y="145">5</text>
<text x="186.5" y="148.5">6</text>
<text x="190" y="146.8">5</text>
<text x="190" y="150.3">6</text>
<text x="193.7" y="154.4" transform="rotate(-90 193.7 154.4)">7</text>
<text x="195.1" y="151.7" transform="rotate(-90 195.1 151.7)">7</text>
<text x="77.3" y="185.9" transform="rotate(-90 77.3 185.9)">12</text>
<text x="292.5" y="185.9" transform="rotate(-90 292.5 185.9)">6</text>
<text x="68.4" y="189.1">1</text>
<text x="71.9" y="190.9">1</text>
<text x="78.7" y="190.7" transform="rotate(-90 78.7 190.7)">12</text>
<text x="140.2" y="190.5">1</text>
<text x="144.6" y="189.1">25</text>
<text x="159.3" y="190.5">13</text>
<text x="165.8" y="189.1">13</text>
<text x="180.5" y="190.5">25</text>
<text x="187" y="189.1">1</text>
<text x="293.9" y="188.6" transform="rotate(-90 293.9 188.6)">6</text>
<text x="294.8" y="190.9">5</text>
<text x="298.3" y="189.1">5</text>
<text x="68.4" y="192.6">2</text>
<text x="68.4" y="196.1">3</text>
<text x="71.9" y="194.4">2</text>
<text x="71.9" y="197.9">3</text>
<text x="140.2" y="194">2</text>
<text x="140.2" y="197.6">3</text>
<text x="144.6" y="192.6">26</text>
<text x="144.6" y="196.1">27</text>
<text x="159.3" y="194">14</text>
<text x="159.3" y="197.6">15</text>
<text x="165.8" y="192.6">14</text>
<text x="165.8" y="196.1">15</text>
<text x="180.5" y="194">26</text>
<text x="180.5" y="197.6">27</text>
<text x="187" y="192.6">2</text>
<text x="187" y="196.1">3</text>
<text x="294.8" y="197.9">3</text>
<text x="294.8" y="194.4">4</text>
<text x="298.3" y="196.1">3</text>
<text x="298.3" y="192.6">4</text>
<text x="68.4" y="199.7">4</text>
<text x="68.4" y="203.2">5</text>
<text x="71.9" y="201.4">4</text>
<text x="140.2" y="201.1">4</text>
<text x="144.6" y="199.7">28</text>
<text x="144.6" y="203.2">29</text>
<text x="159.3" y="201.1">16</text>
<text x="165.8" y="199.7">16</text>
<text x="165.8" y="203.2">17</text>
<text x="180.5" y="201.1">28</text>
<text x="187" y="199.7">4</text>
<text x="187" y="203.2">5</text>
<text x="294.8" y="201.4">2</text>
<text x="298.3" y="203.2">1</text>
<text x="298.3" y="199.7">2</text>
<text x="357.7" y="200" transform="rotate(-90 357.7 200)">7</text>
<text x="359.1" y="202.7" transform="rotate(-90 359.1 202.7)">7</text>
<text x="363.5" y="203.2">6</text>
<text x="68.4" y="206.7">6</text>
<text x="71.9" y="205">5</text>
<text x="71.9" y="208.5">6</text>
<text x="140.2" y="204.6">5</text>
<text x="140.2" y="208.1">6</text>
<text x="144.6" y="206.7">30</text>
<text x="159.3" y="204.6">17</text>
<text x="159.3" y="208.1">18</text>
<text x="165.8" y="206.7">18</text>
<text x="180.5" y="204.6">29</text>
<text x="180.5" y="208.1">30</text>
<text x="187" y="206.7">6</text>
<text x="292.5" y="209.1" transform="rotate(-90 292.5 209.1)">7</text>
<text x="293.9" y="206.4" transform="rotate(-90 293.9 206.4)">7</text>
<text x="294.8" y="205">1</text>
<text x="360" y="208.5">5</text>
<text x="360" y="205">6</text>
<text x="363.5" y="206.7">5</text>
<text x="68.4" y="210.3">7</text>
<text x="68.4" y="213.8">8</text>
<text x="71.9" y="212">7</text>
<text x="71.9" y="215.5">8</text>
<text x="140.2" y="211.7">7</text>
<text x="140.2" y="215.2">8</text>
<text x="144.6" y="210.3">31</text>
<text x="144.6" y="213.8">32</text>
<text x="159.3" y="211.7">19</text>
<text x="159.3" y="215.2">20</text>
<text x="165.8" y="210.3">19</text>
<text x="165.8" y="213.8">20</text>
<text x="180.5" y="211.7">31</text>
<text x="180.5" y="215.2">32</text>
<text x="187" y="210.3">7</text>
<text x="187" y="213.8">8</text>
<text x="360" y="215.5">3</text>
<text x="360" y="212">4</text>
<text x="363.5" y="213.8">3</text>
<text x="363.5" y="210.3">4</text>
<text x="66.3" y="220.8">10</text>
<text x="68.4" y="217.3">9</text>
<text x="71.9" y="219.1">9</text>
<text x="140.2" y="218.7">9</text>
<text x="144.6" y="217.3">33</text>
<text x="144.6" y="220.8">34</text>
<text x="159.3" y="218.7">21</text>
<text x="165.8" y="217.3">21</text>
<text x="165.8" y="220.8">22</text>
<text x="180.5" y="218.7">33</text>
<text x="187" y="217.3">9</text>
<text x="187" y="220.8">10</text>
<text x="360" y="219.1">2</text>
<text x="363.5" y="220.8">1</text>
<text x="363.5" y="217.3">2</text>
<text x="71.9" y="222.6">10</text>
<text x="78.7" y="224" transform="rotate(-90 78.7 224)">11</text>
<text x="138.1" y="222.3">10</text>
<text x="138.1" y="225.8">11</text>
<text x="144.6" y="224.4">35</text>
<text x="144.6" y="227.9">36</text>
<text x="159.3" y="222.3">22</text>
<text x="159.3" y="225.8">23</text>
<text x="165.8" y="224.4">23</text>
<text x="165.8" y="227.9">24</text>
<text x="180.5" y="222.3">34</text>
<text x="180.5" y="225.8">35</text>
<text x="187" y="224.4">11</text>
<text x="187" y="227.9">12</text>
<text x="292.5" y="224.7" transform="rotate(-90 292.5 224.7)">4</text>
<text x="293.9" y="227.4" transform="rotate(-90 293.9 227.4)">4</text>
<text x="298.3" y="227.9">3</text>
<text x="357.7" y="226.7" transform="rotate(-90 357.7 226.7)">8</text>
<text x="359.1" y="224" transform="rotate(-90 359.1 224)">8</text>
<text x="360" y="222.6">1</text>
<text x="77.3" y="228.8" transform="rotate(-90 77.3 228.8)">11</text>
<text x="138.1" y="229.3">12</text>
<text x="159.3" y="229.3">24</text>
<text x="180.5" y="229.3">36</text>
<text x="294.8" y="233.2">2</text>
<text x="294.8" y="229.7">3</text>
<text x="298.3" y="231.4">2</text>
<text x="293.9" y="238.1" transform="rotate(-90 293.9 238.1)">5</text>
<text x="294.8" y="236.7">1</text>
<text x="298.3" y="235">1</text>
<text x="86" y="243.8">1</text>
<text x="89.5" y="245.5">1</text>
<text x="93.1" y="240.6" transform="rotate(-90 93.1 240.6)">8</text>
<text x="94.5" y="243.3" transform="rotate(-90 94.5 243.3)">8</text>
<text x="292.5" y="240.8" transform="rotate(-90 292.5 240.8)">5</text>
<text x="86" y="247.3">2</text>
<text x="86" y="250.8">3</text>
<text x="89.5" y="249.1">2</text>
<text x="86" y="254.4">4</text>
<text x="86" y="257.9">5</text>
<text x="89.5" y="252.6">3</text>
<text x="89.5" y="256.1">4</text>
<text x="148.4" y="257.9">3</text>
<text x="151.9" y="256.1">3</text>
<text x="86" y="261.4">6</text>
<text x="89.5" y="259.6">5</text>
<text x="89.5" y="263.2">6</text>
<text x="148.4" y="261.4">2</text>
<text x="151.9" y="259.6">2</text>
<text x="151.9" y="263.2">1</text>
<text x="93.1" y="267.3" transform="rotate(-90 93.1 267.3)">7</text>
<text x="94.5" y="264.6" transform="rotate(-90 94.5 264.6)">7</text>
<text x="148.4" y="264.9">1</text>
</g>
<g font-size="3.2" fill="#840000">
<text x="57.9" y="29.4" transform="rotate(-90 57.9 29.4)">3</text>
<text x="40.9" y="33.9">1</text>
<text x="45.5" y="35.7">TXD</text>
<text x="40.9" y="37.4">4</text>
<text x="45.5" y="39.2">RXD</text>
<text x="59.7" y="37.8" transform="rotate(-90 59.7 37.8)">VCC</text>
<text x="63.3" y="39.2">CANH</text>
<text x="73.6" y="37.4">7</text>
<text x="40.9" y="44.5">5</text>
<text x="40.9" y="48">8</text>
<text x="45.5" y="46.3">VIO</text>
<text x="63.3" y="46.3">CANL</text>
<text x="73.6" y="44.5">6</text>
<text x="45.5" y="49.8">S</text>
<text x="59.7" y="50.4" transform="rotate(-90 59.7 50.4)">GND</text>
<text x="63.2" y="50.4" transform="rotate(-90 63.2 50.4)">EP</text>
<text x="57.9" y="55" transform="rotate(-90 57.9 55)">2</text>
<text x="61.4" y="55" transform="rotate(-90 61.4 55)">9</text>
</g>
<g font-size="3.2">
<text x="105.4" y="116.8">6</text>
<text x="108.9" y="118.5">VSS</text>
</g>
<g font-size="3.2" fill="#f00">
<text x="105.4" y="123.8">4</text>
<text x="108.9" y="125.6">VDD</text>
</g>
</svg>
